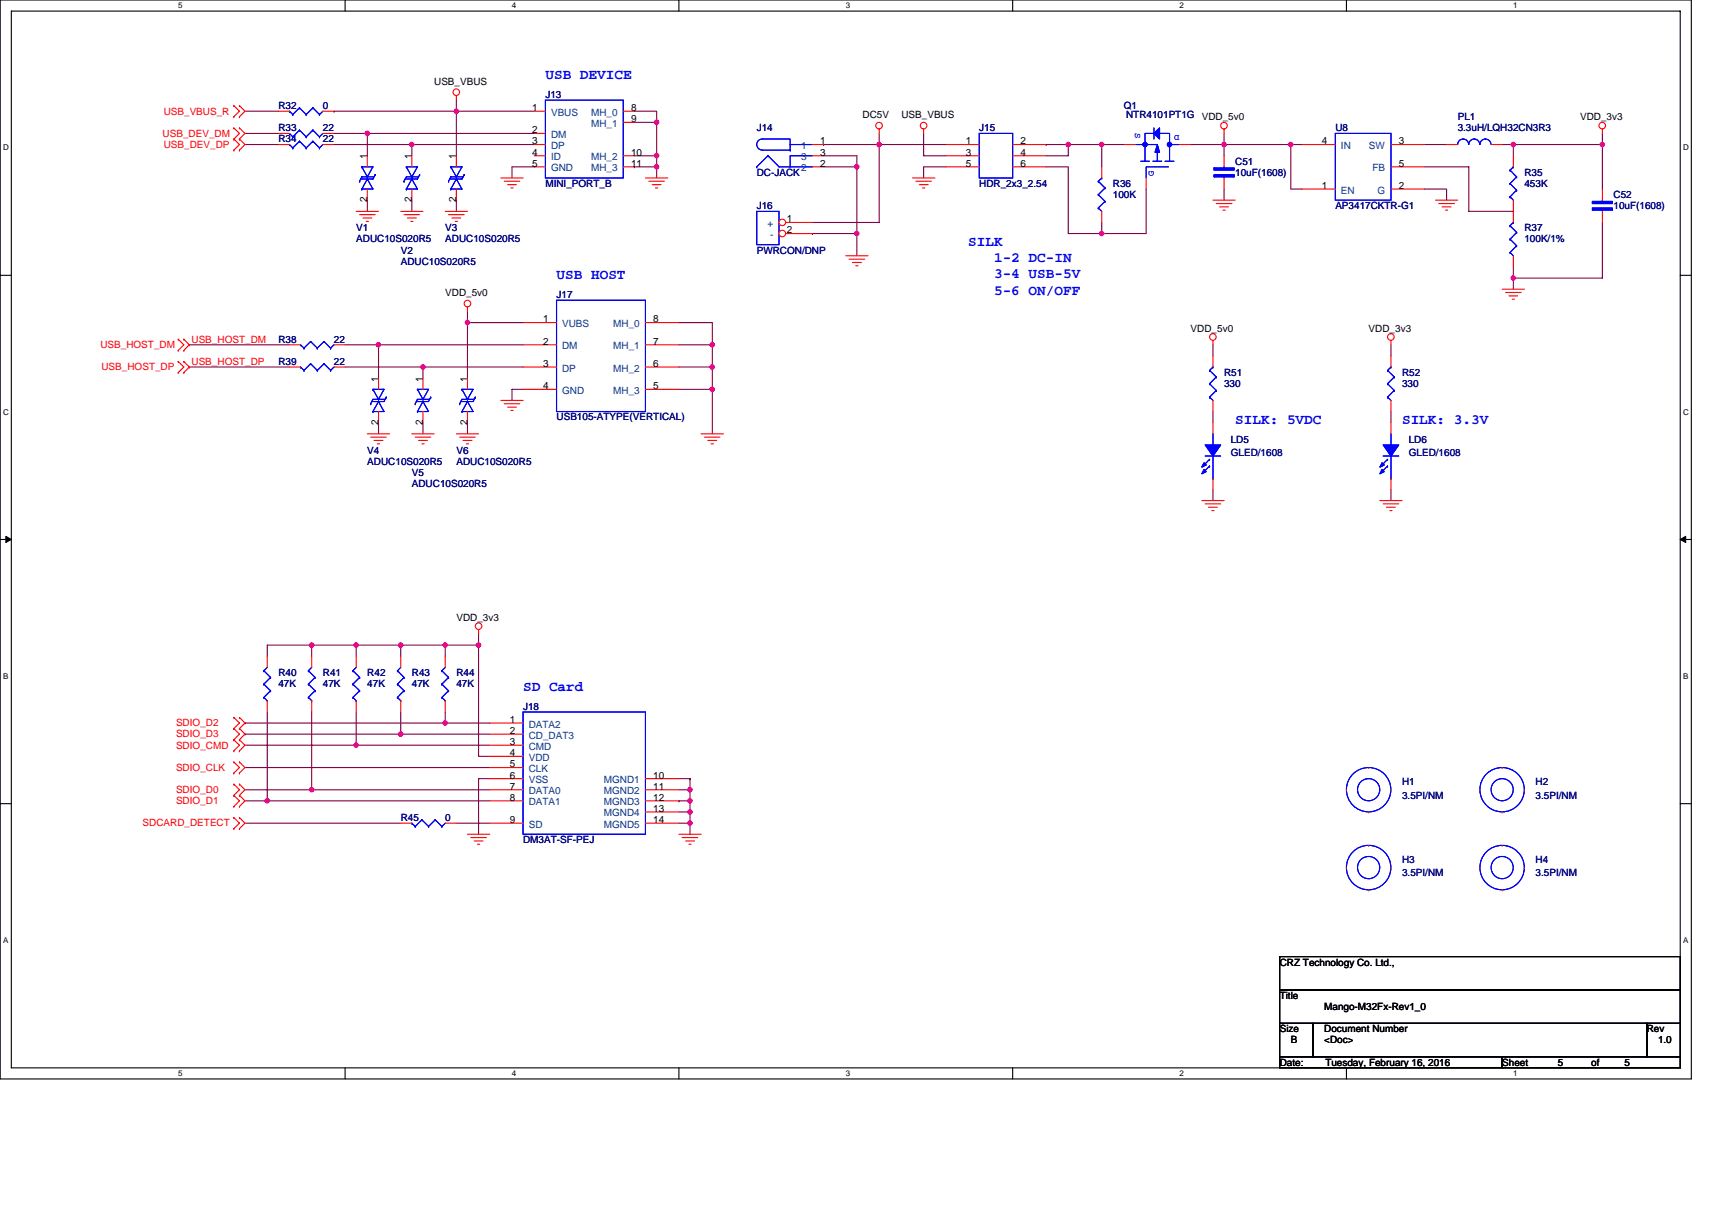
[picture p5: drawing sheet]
<svg xmlns="http://www.w3.org/2000/svg" width="297mm" height="210mm" viewBox="0 0 297 210" stroke-linecap="round" stroke-linejoin="round" font-family="sans-serif">
<path d="M0 0h293.5v187.2h-293.5zM2 1.9h289.5v183.4h-289.5z" fill="none" stroke="#000" stroke-width=".19"/>
<g fill="#fff">
<path d="M30.9 .2h.8v1.6h-.8z"/>
<path d="M30.9 185.5h.8v1.6h-.8z"/>
</g>
<path d="M59.9 0v1.9M59.9 185.3v1.9" fill="none" stroke="#000" stroke-width=".19"/>
<g fill="#fff">
<path d="M88.8 .2h.8v1.6h-.8z"/>
<path d="M88.8 185.5h.8v1.6h-.8z"/>
</g>
<path d="M117.8 0v1.9M117.8 185.3v1.9" fill="none" stroke="#000" stroke-width=".19"/>
<g fill="#fff">
<path d="M146.7 .2h.8v1.6h-.8z"/>
<path d="M146.7 185.5h.8v1.6h-.8z"/>
</g>
<path d="M175.7 0v1.9M175.7 185.3v1.9" fill="none" stroke="#000" stroke-width=".19"/>
<g fill="#fff">
<path d="M204.7 .2h.7v1.6h-.7z"/>
<path d="M204.7 185.5h.7v1.6h-.7z"/>
</g>
<path d="M233.6 0v1.9M233.6 185.3v1.9" fill="none" stroke="#000" stroke-width=".19"/>
<g fill="#fff">
<path d="M262.6 .2h.7v1.6h-.7z"/>
<path d="M262.6 185.5h.7v1.6h-.7z"/>
<path d="M.5 24.8h1v1.6h-1z"/>
<path d="M292 24.8h1v1.6h-1z"/>
<path d="M.5 70.7h1v1.5h-1z"/>
<path d="M292 70.7h1v1.5h-1z"/>
</g>
<path d="M0 47.8h2M291.5 47.8h2" fill="none" stroke="#000" stroke-width=".19"/>
<g fill="#fff">
<path d="M.5 116.5h.9v1.6h-.9z"/>
<path d="M292 116.5h.9v1.6h-.9z"/>
</g>
<path d="M0 93.6h2M291.5 93.6h2" fill="none" stroke="#000" stroke-width=".19"/>
<path d="M1 93.1l1 .5-1 .5zM291.5 93.6l1-.5v1z" fill="#000" stroke="#000" stroke-width=".17"/>
<g fill="#fff">
<path d="M.5 162.4h.9v1.5h-.9z"/>
<path d="M292 162.4h.9v1.5h-.9z"/>
</g>
<path d="M0 139.5h2M291.5 139.5h2M222 166h69.5v5.8h-69.5zM222 171.8h69.5v5.8h-69.5zM222 177.6h5.8v5.8h-5.8zM227.8 177.6h57.9v5.8h-57.9zM285.7 177.6h5.8v5.8h-5.8zM222 183.4h38.6v1.9h-38.6zM260.6 183.4h30.9v1.9h-30.9z" fill="none" stroke="#000" stroke-width=".19"/>
<g fill="none" stroke="#800040" stroke-width=".19">
<path d="M42.5 19.3h5.8M58 19.3h21.2v7.7M58 19.3h.1M79.2 17.4v1.9h13.5M110.1 19.3h3.8v1.9M42.5 25.1h5.8M42.5 23.2h5.8M58 23.2h5.7v3.8M58 25.1h13.5v1.9M63.7 23.2h.1M63.7 34.7v2M63.7 23.2h29"/>
<path d="M71.5 25.1h.1M71.5 34.7v2M71.5 25.1h21.2M79.2 34.7v2M92.7 29h-3.9v1.9M110.1 21.2h3.8M110.1 29h3.8v1.9M110.1 29h.1M110.1 27h3.8M113.9 21.2h.1M113.9 27v2M113.9 21.2v5.8"/>
<path d="M142.9 27h5.8v2M142.9 25.1h.1M142.9 25.1h9.6M142.9 29h5.8M148.7 29v11.5M148.7 29h.1M152.5 25.1h11.6M152.5 25.1v13.5h-11.6M152.5 23.2v1.9M160.2 23.2v3.8h3.9M164.1 29h-3.9v1.9M181.5 25.1h.1"/>
<path d="M181.5 29h3.9v11.5h5.8M181.5 25.1h3.9M185.4 25.1v1.9h-3.9M185.4 25.1h5.8M191.2 25.1h.1M191.2 25.1h3.8M191.2 38.6v1.9M191.2 25.1v3.9M198.9 32.8v7.7h-7.7M206.6 25.1h5.8M212.4 23.2v1.9M212.4 25.1v1.9"/>
<path d="M212.4 32.8v1.9M212.4 25.1h.1M212.4 25.1h11.6M224 25.1v7.7h1.9M224 25.1h1.9M247.1 29h7.7v7.7h7.8M247.1 32.8h3.9v1.9M247.1 25.1h3.9M260.6 25.1h2M262.6 25.1h.1M262.6 25.1h15.4M262.6 25.1v1.9"/>
<path d="M278 25.1h.1M278 38.6v9.7h-15.4M278 23.2v1.9M278 25.1v7.7M32.8 59.8h.1M32.8 59.8h17.4M59.9 59.8h5.8v5.8M65.7 59.8h.1M65.7 59.8h25.1M81.1 54v2M81.1 56h9.7M81.1 56h.1"/>
<path d="M81.1 56v9.6M117.8 56h5.8v3.8M117.8 59.8h5.8M123.6 59.8h.1M123.6 59.8v3.9M140.9 40.5h7.8v3.9M140.9 40.5h.1M191.2 40.5h.1M210.5 59.8v2M241.3 59.8v2M262.6 46.3v2M262.6 48.3h.1"/>
<path d="M262.6 48.3v1.9M32.8 63.7h.1M32.8 63.7h17.4M59.9 63.7h13.5v1.9M65.7 73.3v2M73.4 63.7h.1M73.4 73.3v2M73.4 63.7h17.4M81.1 73.3v2M90.8 67.6h-2v1.9M117.8 67.6h5.8M117.8 63.7h5.8"/>
<path d="M123.6 63.7v3.9M123.6 67.6h.1M123.6 67.6v7.7M210.5 71.4v1.9M241.3 71.4v1.9M210.5 84.9v2M241.3 84.9v2M54.1 112h-7.7v1.9M54.1 112h.1M54.1 112h7.7M54.1 112v1.9M61.8 112h.1"/>
<path d="M61.8 112h7.7M61.8 112v1.9M69.5 112h7.8M69.5 112h.1M69.5 112v1.9M77.3 112h.1M77.3 112h5.7M77.3 112v1.9M83 112h.1M83 112v19.3h2M83 110v2M42.5 133.2h42.5"/>
<path d="M42.5 125.5h.1M42.5 127.4h.1M42.5 129.3h19.3M42.5 137.1h11.6M42.5 139h3.9M42.5 125.5h34.8M42.5 127.4h27M46.4 139h.1M46.4 123.5v15.5M46.4 139h38.6M54.1 137.1h.1M54.1 123.5v13.6"/>
<path d="M54.1 137.1h30.9M61.8 129.3h.1M61.8 123.5v5.8M61.8 129.3h23.2M69.5 127.4h15.5M69.5 123.5v3.9M77.3 125.5h7.7M77.3 123.5v2M85 135.1h-2v9.7M117.8 135.1h1.9M117.8 139h.1M117.8 137.1h1.9"/>
<path d="M117.8 139h1.9M119.7 135.1h.1M119.7 139v1.9M119.7 137.1h.1M119.7 135.1v3.9M42.5 142.9h27M79.2 142.9h5.8M117.8 142.9h1.9M117.8 140.9h1.9M119.7 140.9h.1M119.7 142.9v1.9M119.7 140.9v2"/>
</g>
<g fill="#f0f" stroke="#f0f" stroke-width=".19">
<circle cx="63.7" cy="23.1" r=".38"/>
<circle cx="71.4" cy="25.1" r=".38"/>
<circle cx="113.9" cy="27" r=".38"/>
<circle cx="113.9" cy="21.2" r=".38"/>
<circle cx="113.9" cy="28.9" r=".38"/>
<circle cx="79.2" cy="19.3" r=".38"/>
<circle cx="73.4" cy="63.7" r=".38"/>
<circle cx="123.6" cy="63.7" r=".38"/>
<circle cx="123.6" cy="59.8" r=".38"/>
<circle cx="65.7" cy="59.8" r=".38"/>
<circle cx="81.1" cy="56" r=".38"/>
<circle cx="123.6" cy="67.6" r=".38"/>
<circle cx="119.7" cy="142.8" r=".38"/>
<circle cx="119.7" cy="140.9" r=".38"/>
<circle cx="83" cy="111.9" r=".38"/>
<circle cx="119.7" cy="137" r=".38"/>
<circle cx="119.7" cy="139" r=".38"/>
<circle cx="61.8" cy="129.3" r=".38"/>
<circle cx="54.1" cy="137" r=".38"/>
<circle cx="46.4" cy="139" r=".38"/>
<circle cx="77.2" cy="111.9" r=".38"/>
<circle cx="69.5" cy="111.9" r=".38"/>
<circle cx="61.8" cy="111.9" r=".38"/>
<circle cx="54.1" cy="111.9" r=".38"/>
<circle cx="77.2" cy="125.5" r=".38"/>
<circle cx="69.5" cy="127.4" r=".38"/>
<circle cx="148.7" cy="40.5" r=".38"/>
<circle cx="152.5" cy="25.1" r=".38"/>
<circle cx="262.6" cy="25.1" r=".38"/>
<circle cx="278" cy="25.1" r=".38"/>
<circle cx="262.6" cy="48.2" r=".38"/>
<circle cx="223.9" cy="25.1" r=".38"/>
<circle cx="212.4" cy="25.1" r=".38"/>
<circle cx="185.3" cy="25.1" r=".38"/>
<circle cx="148.7" cy="28.9" r=".38"/>
<circle cx="191.1" cy="25.1" r=".38"/>
<circle cx="191.1" cy="40.5" r=".38"/>
</g>
<g fill="none" stroke="#f00" stroke-width=".19">
<path d="M40.6 18.3h.1M40.6 18.3l.9 1-.9 1M41.5 18.3h.1M41.5 18.3l1 1-1 1M48.3 19.3h1.9M56 19.3h2M79.2 16.6v.8M40.6 24.1h.1M40.6 22.2h.1M40.6 20.3h.1M40.6 26.1h.1M40.6 22.2l.9 1-.9 .9"/>
<path d="M40.6 24.1l.9 1-.9 1M41.5 22.2h.1M41.5 24.1h.1M41.5 20.3h.1M41.5 26.1h.1M41.5 22.2l1 1-1 .9M41.5 24.1l1 1-1 1M48.3 25.1h1.9M56 25.1h2M61.8 36.7h3.9M62.4 37.3h2.7M63 37.8h1.5"/>
<path d="M63.5 38.4h.4M69.5 36.7h3.9M70.1 37.3h2.7M70.7 37.8h1.5M71.3 38.4h.3M71.5 27v2M71.5 32.8v1.9M77.3 36.7h3.8M77.8 37.3h2.7M78.4 37.8h1.5M79 38.4h.4M86.9 30.9h3.9"/>
<path d="M87.5 31.5h2.7M88.1 32h1.5M88.6 32.6h.4M112 30.9h3.9M112.6 31.5h2.7M113.2 32h1.5M113.7 32.6h.4M152.5 22.4v.8M158.3 30.9h3.9M158.9 31.5h2.7M159.5 32h1.5M160.1 32.6h.4"/>
<path d="M160.2 22.4v.8M210.5 34.7h3.8M211 35.3h2.7M211.6 35.9h1.5M212.2 36.5h.4M212.4 22.4v.8M249.1 34.7h3.8M249.6 35.3h2.7M250.2 35.9h1.6M250.8 36.5h.4M251 25.1h1.9M258.7 25.1h1.9"/>
<path d="M278 22.4v.8M30.9 58.9h.1M30.9 58.9l1 .9-1 1M31.9 58.9h.1M31.9 58.9l.9 .9-.9 1M81.1 53.3v.7M146.7 44.4h3.9M147.3 45h2.7M147.9 45.6h1.6M148.5 46.1h.4M210.5 59.1v.7M241.3 59.1v.7"/>
<path d="M260.6 50.2h3.9M261.2 50.8h2.7M261.8 51.4h1.5M262.4 51.9h.4M30.9 60.8h.1M30.9 64.7h.1M30.9 62.7h.1M30.9 62.7l1 1-1 1M31.9 60.8h.1M31.9 62.7h.1M31.9 64.7h.1M31.9 62.7l.9 1-.9 1"/>
<path d="M63.7 75.3h3.9M64.3 75.9h2.7M64.9 76.4h1.5M65.5 77h.4M71.5 75.3h3.8M72 75.9h2.7M72.6 76.4h1.6M73.2 77h.4M79.2 75.3h3.8M79.8 75.9h2.7M80.3 76.4h1.6M80.9 77h.4"/>
<path d="M81.1 65.6v2M81.1 71.4v1.9M86.9 69.5h3.9M87.5 70.1h2.7M88.1 70.7h1.5M88.6 71.2h.4M121.6 75.3h3.9M122.2 75.9h2.7M122.8 76.4h1.6M123.4 77h.4M241.3 61.8v1.9M241.3 69.5v1.9"/>
<path d="M208.5 86.9h3.9M209.1 87.4h2.7M209.7 88h1.5M210.2 88.6h.4M239.4 86.9h3.9M240 87.4h2.7M240.6 88h1.5M241.1 88.6h.4M46.4 113.9v1.9M54.1 113.9v1.9M69.5 113.9v1.9M83 109.3v.7"/>
<path d="M40.6 138h.1M40.6 136.1h.1M40.6 140h.1M40.6 126.4h.1M40.6 124.5h.1M40.6 128.4h.1M40.6 130.3h.1M40.6 134.2h.1M40.6 132.2h.1M40.6 136.1l.9 1-.9 .9M40.6 138l.9 1-.9 1M40.6 124.5l.9 1-.9 .9"/>
<path d="M40.6 126.4l.9 1-.9 1M40.6 128.4l.9 .9-.9 1M40.6 132.2l.9 1-.9 1M41.5 136.1h.1M41.5 138h.1M41.5 140h.1M41.5 124.5h.1M41.5 126.4h.1M41.5 128.4h.1M41.5 130.3h.1M41.5 132.2h.1M41.5 134.2h.1"/>
<path d="M41.5 136.1l1 1-1 .9M41.5 138l1 1-1 1M41.5 124.5l1 1-1 .9M41.5 126.4l1 1-1 1M41.5 128.4l1 .9-1 1M41.5 132.2l1 1-1 1M46.4 121.6v1.9M54.1 121.6v1.9M69.5 121.6v1.9M40.6 143.8h.1M40.6 141.9h.1M40.6 141.9l.9 1-.9 .9"/>
<path d="M41.5 141.9h.1M41.5 143.8h.1M41.5 141.9l1 1-1 .9M81.1 144.8h3.9M81.7 145.4h2.7M82.3 145.9h1.5M82.8 146.5h.4M117.8 144.8h3.8M118.4 145.4h2.7M119 145.9h1.5M119.5 146.5h.4M256.8 150.6h.1"/>
<path d="M260.6 146.7h.1M260.6 154.4h.1M264.5 150.6h.1"/>
<circle cx="79.2" cy="16" r=".57"/>
<circle cx="152.5" cy="21.8" r=".57"/>
<circle cx="160.3" cy="21.8" r=".57"/>
<circle cx="212.4" cy="21.8" r=".57"/>
<circle cx="278" cy="21.8" r=".57"/>
<circle cx="81.1" cy="52.7" r=".57"/>
<circle cx="210.4" cy="58.5" r=".57"/>
<circle cx="241.3" cy="58.5" r=".57"/>
<circle cx="83" cy="108.7" r=".57"/>
</g>
<g fill="none" stroke="#00f" stroke-width=".19">
<path d="M50.2 19.3h.1M50.2 19.3l.6 .6M50.8 19.9h.1M52 18.7h.1M52 18.7l1.1 1.2M52 18.7l-1.2 1.2M53.1 19.9h.1M54.3 18.7h.1M54.3 18.7l1.1 1.2M54.3 18.7l-1.2 1.2M55.4 19.9h.1M56 19.3l-.6 .6"/>
<path d="M50.2 25.1h.1M50.2 25.1l.6 .6M50.8 25.7h.1M52 24.5h.1M52 24.5l1.1 1.2M52 24.5l-1.2 1.2M53.1 25.7h.1M54.3 24.5h.1M54.3 24.5l1.1 1.2M54.3 24.5l-1.2 1.2M55.4 25.7h.1M56 25.1l-.6 .6"/>
<path d="M70.1 31.5h.1M70.5 29h1.9l-.9 1.7M70.5 32.8h.1M70.5 29h.1M70.5 29l1 1.7M71.5 31.1l.9 1.7h-1.9M71.5 31.1h.1M71.5 30.7h.1M71.5 31.1l-1 1.7M72.6 30.7h-2.1l-.4 .8M72.8 30.3l-.4 .8h-2.1M72.8 30.3h.1"/>
<path d="M131.3 36.7h3.9v5.8h-3.9zM252.9 25.1a.96 .96 0 0 1 1-1 .96 .96 0 0 1 .9 1 .95 .95 0 0 1 1-1 .95 .95 0 0 1 .9 1M256.8 25.1a.96 .96 0 0 1 .9-1 .96 .96 0 0 1 1 1M79.8 70.1h.1M80.2 67.6h1.9l-1 1.7M80.2 71.4h.1M80.2 67.6h.1M80.2 67.6l.9 1.7M81.1 69.7l1 1.7h-1.9M81.1 69.7h.1M81.1 69.3h.1M81.1 69.7l-.9 1.7"/>
<path d="M82.3 69.3h-2.1l-.4 .8M82.5 68.9l-.4 .8h-2.2M82.5 68.9h.1M240.7 68.9h.1M240.7 66.6h.1M240.7 64.3h.1M240.7 68.9l.6 .6M240.7 66.6l1.2 1.2M240.7 64.3l1.2 1.1M241.3 63.7h.1M241.3 63.7l-.6 .6M241.9 67.8h.1"/>
<path d="M241.9 65.4h.1M241.9 67.8l-1.2 1.1M241.9 65.4l-1.2 1.2M45.8 116.4h.1M45.8 118.7h.1M45.8 116.4l1.1 1.2M45.8 118.7l1.1 1.2M46.4 115.8l-.6 .6M46.9 117.6h.1M46.9 119.9h.1M46.9 117.6l-1.1 1.1M46.9 119.9l-1.1 1.1"/>
<path d="M53.5 116.4h.1M53.5 118.7h.1M53.5 116.4l1.2 1.2M53.5 118.7l1.2 1.2M54.1 115.8l-.6 .6M54.7 117.6h.1M54.7 119.9h.1M54.7 117.6l-1.2 1.1M54.7 119.9l-1.2 1.1M69 116.4h.1M69 118.7h.1M69 116.4l1.1 1.2"/>
<path d="M69 118.7l1.1 1.2M69.5 115.8l-.5 .6M70.1 117.6h.1M70.1 119.9h.1M70.1 117.6l-1.1 1.1M70.1 119.9l-1.1 1.1M45.8 121h.1M45.8 121l.6 .6M46.4 121.6h.1M53.5 121h.1M53.5 121l.6 .6M54.1 121.6h.1"/>
<path d="M69 121h.1M69 121l.5 .6M69.5 121.6h.1"/>
<circle cx="260.6" cy="150.6" r="3.9"/>
<circle cx="260.6" cy="150.6" r="1.92"/>
</g>
<circle cx="135.7" cy="38.6" r=".57" fill="#fff" stroke="#f00" stroke-width=".19"/>
<path d="M136.3 38.6h4.6" fill="none" stroke="#f00" stroke-width=".19"/>
<circle cx="135.7" cy="40.5" r=".57" fill="#fff" stroke="#f00" stroke-width=".19"/>
<g fill="none" stroke="#f00" stroke-width=".19">
<path d="M92.7 19.3h1.9M108.1 19.3h2M48.3 23.2h1.9M56 23.2h2M63.7 27v2M63.7 32.8v1.9M79.2 27v2M79.2 32.8v1.9M92.7 25.1h1.9M92.7 27h1.9M92.7 29h1.9M92.7 23.2h1.9"/>
<path d="M108.1 27h2M108.1 29h2M108.1 21.2h2M140.9 25.1h2M140.9 27h2M140.9 29h2M164.1 25.1h5.8M164.1 27h5.8M164.1 29h5.8M175.7 25.1h5.8M175.7 27h5.8M175.7 29h5.8"/>
<path d="M191.2 29v1.9M191.2 36.7v1.9M195 25.1h1.9M198.9 30.9v1.9M204.7 25.1h1.9M212.4 27v2M212.4 30.9v1.9M225.9 25.1h5.8M225.9 32.8h5.8M241.3 25.1h5.8M241.3 29h5.8M241.3 32.8h5.8"/>
<path d="M262.6 27v2M262.6 34.7v3.9M278 32.8v1.9M278 36.7v1.9M50.2 59.8h2M58 59.8h1.9M90.8 56h5.8M90.8 59.8h5.8M112 56h5.8M112 59.8h5.8M136.3 40.5h4.6M262.6 44.4v1.9"/>
<path d="M50.2 63.7h2M58 63.7h1.9M65.7 65.6v2M65.7 71.4v1.9M73.4 65.6v2M73.4 71.4v1.9M90.8 63.7h5.8M90.8 67.6h5.8M112 63.7h5.8M112 67.6h5.8M210.5 61.8v1.9M210.5 69.5v1.9"/>
<path d="M210.5 73.3v2M241.3 73.3v2M210.5 83v1.9M241.3 83v1.9M61.8 113.9v1.9M77.3 113.9v1.9M61.8 121.6v1.9M77.3 121.6v1.9M85 127.4h5.8M85 129.3h5.8M85 125.5h5.8M85 133.2h5.8"/>
<path d="M85 139h5.8M85 137.1h5.8M85 135.1h5.8M85 131.3h5.8M112 139h5.8M112 137.1h5.8M112 135.1h5.8M233.6 137.1h.1M237.5 133.2h.1M241.3 137.1h.1M256.8 137.1h.1M260.6 133.2h.1"/>
<path d="M264.5 137.1h.1M69.5 142.9h2M77.3 142.9h1.9M85 142.9h5.8M112 142.9h5.8M112 140.9h5.8M233.6 150.6h.1M237.5 140.9h.1M237.5 146.7h.1M237.5 154.4h.1M241.3 150.6h.1M260.6 140.9h.1"/>
</g>
<g fill="none" stroke="#00f" stroke-width=".19">
<path d="M94.6 17.4h13.5v13.5h-13.5zM50.2 23.2h.1M50.2 23.2l.6 .5M50.8 23.7h.1M52 22.6h.1M52 22.6l1.1 1.1M52 22.6l-1.2 1.1M53.1 23.7h.1M54.3 22.6h.1M54.3 22.6l1.1 1.1M54.3 22.6l-1.2 1.1M55.4 23.7h.1"/>
<path d="M56 23.2l-.6 .5M62.4 31.5h.1M62.8 29h1.9l-1 1.7M62.8 32.8h.1M62.8 29h.1M62.8 29l.9 1.7M63.7 31.1l1 1.7h-1.9M63.7 31.1h.1M63.7 30.7h.1M63.7 31.1l-.9 1.7M64.9 30.7h-2.1l-.4 .8M65.1 30.3l-.4 .8h-2.1"/>
<path d="M65.1 30.3h.1M77.8 31.5h.1M78.2 29h2l-1 1.7M78.2 32.8h.1M78.2 29h.1M78.2 29l1 1.7M79.2 31.1l1 1.7h-2M79.2 31.1h.1M79.2 30.7h.1M79.2 31.1l-1 1.7M80.3 30.7h-2.1l-.4 .8M80.5 30.3l-.3 .8h-2.2"/>
<path d="M80.5 30.3h.1M131.3 29h.1M132.2 26a.95 .95 0 0 1-.9-.9 .95 .95 0 0 1 .9-1h4.9v2M132.3 26.1h4.8M133.2 27l2 2h5.7M133.2 27h.1M133.2 27l-1.9 2M137.1 25.1h3.8M137.1 26.1h.1M140.9 27h-3.8v2M169.9 23.2h5.8v7.7h-5.8zM190.6 36.1h.1"/>
<path d="M190.6 33.8h.1M190.6 31.5h.1M190.6 36.1l.6 .6M190.6 33.8l1.1 1.1M190.6 31.5l1.1 1.1M191.2 30.9h.1M191.2 30.9l-.6 .6M191.7 34.9h.1M191.7 32.6h.1M191.7 34.9l-1.1 1.2M191.7 32.6l-1.1 1.2M196.9 25.1h3.9"/>
<path d="M197.9 28h1.5M200 28h1.6M200.2 23.2h-1.5v4.8M200.2 22.2v1.9M200.8 26.1h.1M200.8 26.1v1.9M201.2 23.2h1.7v4.8M202.1 28h1.6M202.7 29h-3.8v1.9M202.9 25.1h1.8M210.6 29.1h3.5v.4h-3.5zM210.6 30.3h3.5v.4h-3.5z"/>
<path d="M210.6 29.3h3.5M210.6 30.5h3.5M212.4 30.7v.2M212.4 29v.1M214.1 30.5h.1M231.7 23.2h9.6v11.5h-9.6zM262 39.2h.1M262 34.2h.1M262 31.9h.1M262 29.5h.1M262 39.2l1.1 1.1M262 34.2l.6 .5"/>
<path d="M262 31.9l1.1 1.1M262 29.5l1.1 1.2M262.6 38.6h.1M262.6 29h.1M262.6 38.6l-.6 .6M262.6 29l-.6 .5M263.1 33h.1M263.1 30.7h.1M263.1 33l-1.1 1.2M263.1 30.7l-1.1 1.2M276.3 34.9h3.5v.4h-3.5zM276.3 36.1h3.5v.4h-3.5z"/>
<path d="M276.3 35.1h3.5M276.3 36.3h3.5M278 36.5v.2M278 34.7v.2M279.8 36.3h.1M52.2 59.8h.1M52.2 59.8l.5 .6M53.9 59.3h.1M53.9 59.3l1.2 1.1M53.9 59.3l-1.2 1.1M56.2 59.3h.1M56.2 59.3l1.2 1.1"/>
<path d="M56.2 59.3l-1.1 1.1M58 59.8l-.6 .6M96.6 52.1h15.4v19.3h-15.4zM262 43.8h.1M262 41.5h.1M262 43.8l.6 .6M262 41.5l1.1 1.2M263.1 42.7h.1M263.1 40.3h.1M263.1 42.7l-1.1 1.1M263.1 40.3l-1.1 1.2M52.2 63.7h.1"/>
<path d="M52.2 63.7l.5 .6M52.7 64.3h.1M52.7 60.4h.1M53.9 63.1h.1M53.9 63.1l1.2 1.2M53.9 63.1l-1.2 1.2M55.1 64.3h.1M55.1 60.4h.1M56.2 63.1h.1M56.2 63.1l1.2 1.2M56.2 63.1l-1.1 1.2M57.4 64.3h.1"/>
<path d="M57.4 60.4h.1M58 63.7l-.6 .6M64.3 70.1h.1M64.7 67.6h1.9l-.9 1.7M64.7 71.4h.1M64.7 67.6h.1M64.7 67.6l1 1.7M65.7 69.7l.9 1.7h-1.9M65.7 69.7h.1M65.7 69.3h.1M65.7 69.7l-1 1.7M66.8 69.3h-2.1l-.4 .8"/>
<path d="M67 68.9l-.4 .8h-2.1M67 68.9h.1M72 70.1h.1M72.4 67.6h2l-1 1.7M72.4 71.4h.1M72.4 67.6h.1M72.4 67.6l1 1.7M73.4 69.7l1 1.7h-2M73.4 69.7h.1M73.4 69.3h.1M73.4 69.7l-1 1.7M74.5 69.3h-2.1l-.4 .8"/>
<path d="M74.7 68.9l-.3 .8h-2.2M74.7 68.9h.1M209.1 79.1h2.7M209.9 68.9h.1M209.9 66.6h.1M209.9 64.3h.1M209.9 79.7h.1M209.9 68.9l.6 .6M209.9 66.6l1.1 1.2M209.9 64.3l1.1 1.1M209.9 79.7l-1.2 1.2M210.5 63.7h.1"/>
<path d="M210.5 75.3v1.9M210.5 63.7l-.6 .6M210.5 79.1v3.9M211 67.8h.1M211 65.4h.1M211 67.8l-1.1 1.1M211 65.4l-1.1 1.2M240 79.1h2.7M240.7 79.7h.1M240.7 79.7l-1.1 1.2M241.3 75.3v1.9M241.3 79.1v3.9"/>
<path d="M209.9 80.9h.1M209.9 80.9l-1.2 1.1M210.5 83h.1M240.7 80.9h.1M240.7 80.9l-1.1 1.1M241.3 83h.1M61.2 116.4h.1M61.2 118.7h.1M61.2 116.4l1.2 1.2M61.2 118.7l1.2 1.2M61.8 115.8l-.6 .6M62.4 117.6h.1"/>
<path d="M62.4 119.9h.1M62.4 117.6l-1.2 1.1M62.4 119.9l-1.2 1.1M76.7 116.4h.1M76.7 118.7h.1M76.7 116.4l1.1 1.2M76.7 118.7l1.1 1.2M77.3 115.8l-.6 .6M77.8 117.6h.1M77.8 119.9h.1M77.8 117.6l-1.1 1.1M77.8 119.9l-1.1 1.1"/>
<path d="M61.2 121h.1M61.2 121l.6 .6M61.8 121.6h.1M76.7 121h.1M76.7 121l.6 .6M77.3 121.6h.1M90.8 123.5h21.2v21.3h-21.2zM71.5 142.9h.1M71.5 142.9l.5 .5M72 143.4h.1M73.2 142.3h.1M73.2 142.3l1.2 1.1"/>
<path d="M73.2 142.3l-1.2 1.1M74.4 143.4h.1M75.5 142.3h.1M75.5 142.3l1.2 1.1M75.5 142.3l-1.1 1.1M76.7 143.4h.1M77.3 142.9l-.6 .5"/>
<circle cx="237.5" cy="137" r="1.92"/>
<circle cx="237.5" cy="137" r="3.8"/>
<circle cx="260.6" cy="137" r="3.8"/>
<circle cx="260.6" cy="137" r="1.92"/>
<circle cx="237.5" cy="150.6" r="1.93"/>
<circle cx="237.5" cy="150.6" r="3.9"/>
</g>
<g fill="#00f" stroke="#00f" stroke-width=".19">
<path d="M200.2 23.2l1-1v1.9z" fill-rule="evenodd"/>
<path d="M200.8 25.1l.4 1.3h-.8z" fill-rule="evenodd"/>
<path d="M200.2 23.2l1-1v1.9z" fill-rule="evenodd"/>
<path d="M200.8 25.1l.4 1.3h-.8z" fill-rule="evenodd"/>
<path d="M240 77.2h2.7l-1.4 1.9z" fill-rule="evenodd"/>
<path d="M239.8 81.4l.4 .5-.8 .3z" fill-rule="evenodd"/>
<path d="M239.8 80.3l.4 .4-.8 .4z" fill-rule="evenodd"/>
<path d="M240 77.2h2.7l-1.4 1.9z" fill-rule="evenodd"/>
<path d="M239.8 81.4l.4 .5-.8 .3z" fill-rule="evenodd"/>
<path d="M239.8 80.3l.4 .4-.8 .4z" fill-rule="evenodd"/>
<path d="M209.1 77.2h2.7l-1.3 1.9z" fill-rule="evenodd"/>
<path d="M208.9 81.4l.4 .5-.8 .3z" fill-rule="evenodd"/>
<path d="M208.9 80.3l.4 .4-.8 .4z" fill-rule="evenodd"/>
<path d="M209.1 77.2h2.7l-1.3 1.9z" fill-rule="evenodd"/>
<path d="M208.9 81.4l.4 .5-.8 .3z" fill-rule="evenodd"/>
<path d="M208.9 80.3l.4 .4-.8 .4z" fill-rule="evenodd"/>
<circle cx="202.9" cy="25.1" r=".38"/>
<circle cx="198.7" cy="25.1" r=".38"/>
</g>
<g fill="#f0f" stroke="#f0f" stroke-width=".19">
<circle cx="63.7" cy="23.1" r=".38"/>
<circle cx="71.4" cy="25.1" r=".38"/>
<circle cx="113.9" cy="27" r=".38"/>
<circle cx="113.9" cy="21.2" r=".38"/>
<circle cx="113.9" cy="28.9" r=".38"/>
<circle cx="79.2" cy="19.3" r=".38"/>
<circle cx="73.4" cy="63.7" r=".38"/>
<circle cx="123.6" cy="63.7" r=".38"/>
<circle cx="123.6" cy="59.8" r=".38"/>
<circle cx="65.7" cy="59.8" r=".38"/>
<circle cx="81.1" cy="56" r=".38"/>
<circle cx="123.6" cy="67.6" r=".38"/>
<circle cx="119.7" cy="142.8" r=".38"/>
<circle cx="119.7" cy="140.9" r=".38"/>
<circle cx="83" cy="111.9" r=".38"/>
<circle cx="119.7" cy="137" r=".38"/>
<circle cx="119.7" cy="139" r=".38"/>
<circle cx="61.8" cy="129.3" r=".38"/>
<circle cx="54.1" cy="137" r=".38"/>
<circle cx="46.4" cy="139" r=".38"/>
<circle cx="77.2" cy="111.9" r=".38"/>
<circle cx="69.5" cy="111.9" r=".38"/>
<circle cx="61.8" cy="111.9" r=".38"/>
<circle cx="54.1" cy="111.9" r=".38"/>
<circle cx="77.2" cy="125.5" r=".38"/>
<circle cx="69.5" cy="127.4" r=".38"/>
<circle cx="148.7" cy="40.5" r=".38"/>
<circle cx="152.5" cy="25.1" r=".38"/>
<circle cx="262.6" cy="25.1" r=".38"/>
<circle cx="278" cy="25.1" r=".38"/>
<circle cx="262.6" cy="48.2" r=".38"/>
<circle cx="223.9" cy="25.1" r=".38"/>
<circle cx="212.4" cy="25.1" r=".38"/>
<circle cx="185.3" cy="25.1" r=".38"/>
<circle cx="148.7" cy="28.9" r=".38"/>
<circle cx="191.1" cy="25.1" r=".38"/>
<circle cx="191.1" cy="40.5" r=".38"/>
</g>
<g font-size="2.5" fill="#00f">
<text x="94.6" y="13.7">USB DEVICE</text>
<text x="168" y="42.6">SILK</text>
<text x="172.5" y="45.5">1-2 DC-IN</text>
<text x="96.6" y="48.4">USB HOST</text>
<text x="172.5" y="48.3">3-4 USB-5V</text>
<text x="172.5" y="51.1">5-6 ON/OFF</text>
<text x="214.3" y="73.5">SILK: 5VDC</text>
<text x="243.3" y="73.5">SILK: 3.3V</text>
<text x="90.8" y="119.8">SD Card</text>
</g>
<g font-size="1.7">
<text x="75.3" y="14.7">USB_VBUS</text>
<text x="92.3" y="19.3">1</text>
<text x="92.3" y="23.1">2</text>
<text x="109.5" y="19.3">8</text>
<text x="109.5" y="21.2">9</text>
<text x="149.6" y="20.5">DC5V</text>
<text x="156.4" y="20.5">USB_VBUS</text>
<text x="208.5" y="20.8">VDD_5v0</text>
<text x="274.1" y="20.8">VDD_3v3</text>
<text x="63.7" y="27.6" transform="rotate(-90 63.7 27.6)">1</text>
<text x="71.4" y="27.6" transform="rotate(-90 71.4 27.6)">1</text>
<text x="79.2" y="27.6" transform="rotate(-90 79.2 27.6)">1</text>
<text x="92.3" y="25.1">3</text>
<text x="92.3" y="27">4</text>
<text x="92.3" y="28.9">5</text>
<text x="109.5" y="27">10</text>
<text x="109.5" y="28.9">11</text>
<text x="142.3" y="27">3</text>
<text x="142.3" y="28.9">2</text>
<text x="142.3" y="25.1">1</text>
<text x="167.6" y="25.1">1</text>
<text x="167.6" y="27">3</text>
<text x="167.6" y="28.9">5</text>
<text x="177.1" y="25.1">2</text>
<text x="177.1" y="27">4</text>
<text x="177.1" y="28.9">6</text>
<text x="229.4" y="25.1">4</text>
<text x="242.7" y="28.9">5</text>
<text x="242.7" y="25.1">3</text>
<text x="63.7" y="35.1" transform="rotate(-90 63.7 35.1)">2</text>
<text x="71.4" y="35.1" transform="rotate(-90 71.4 35.1)">2</text>
<text x="79.2" y="35.1" transform="rotate(-90 79.2 35.1)">2</text>
<text x="229.4" y="32.8">1</text>
<text x="242.7" y="32.8">2</text>
<text x="136.5" y="40.5">2</text>
<text x="136.5" y="38.6">1</text>
<text x="77.3" y="51.4">VDD_5v0</text>
<text x="94.2" y="56">1</text>
<text x="94.2" y="59.8">2</text>
<text x="113.3" y="59.8">7</text>
<text x="113.3" y="56">8</text>
<text x="206.6" y="57.5">VDD_5v0</text>
<text x="237.5" y="57.5">VDD_3v3</text>
<text x="94.2" y="63.7">3</text>
<text x="113.3" y="63.7">6</text>
<text x="65.7" y="66.2" transform="rotate(-90 65.7 66.2)">1</text>
<text x="73.4" y="66.2" transform="rotate(-90 73.4 66.2)">1</text>
<text x="81.1" y="66.2" transform="rotate(-90 81.1 66.2)">1</text>
<text x="94.2" y="67.5">4</text>
<text x="113.3" y="67.5">5</text>
<text x="65.7" y="73.7" transform="rotate(-90 65.7 73.7)">2</text>
<text x="73.4" y="73.7" transform="rotate(-90 73.4 73.7)">2</text>
<text x="81.1" y="73.7" transform="rotate(-90 81.1 73.7)">2</text>
<text x="79.2" y="107.7">VDD_3v3</text>
<text x="88.4" y="125.5">1</text>
<text x="88.4" y="127.4">2</text>
<text x="88.4" y="129.3">3</text>
<text x="88.4" y="131.2">4</text>
<text x="88.4" y="133.2">5</text>
<text x="88.4" y="137">7</text>
<text x="88.4" y="135.1">6</text>
<text x="113.3" y="135.1">10</text>
<text x="113.3" y="137">11</text>
<text x="88.4" y="139">8</text>
<text x="88.4" y="142.8">9</text>
<text x="113.3" y="139">12</text>
<text x="113.3" y="140.9">13</text>
<text x="113.3" y="142.8">14</text>
<text x="222" y="167.6">CRZ Technology Co. Ltd.,</text>
<text x="222" y="173.4">Title</text>
<text x="222" y="179.1">Size</text>
<text x="229.8" y="179.1">Document Number</text>
<text x="229.8" y="175.3">Mango-M32Fx-Rev1_0</text>
<text x="285.7" y="179.1">Rev</text>
<text x="222" y="184.9">Date:</text>
<text x="224" y="181.1">B</text>
<text x="229.8" y="181.1">&lt;Doc&gt;</text>
<text x="230" y="184.9">Tuesday, February 16, 2016</text>
<text x="260.6" y="184.9">Sheet</text>
<text x="270.3" y="184.9">5</text>
<text x="276.1" y="184.9">of</text>
<text x="281.9" y="184.9">5</text>
<text x="287.7" y="181.1">1.0</text>
</g>
<g font-size="1.7" fill="#000080">
<text x="94.6" y="17">J13</text>
<text x="48.3" y="18.9">R32</text>
<text x="48.3" y="22.8">R33</text>
<text x="56" y="18.9">0</text>
<text x="56" y="22.8">22</text>
<text x="131.3" y="22.8">J14</text>
<text x="169.9" y="22.8">J15</text>
<text x="195" y="18.9">Q1</text>
<text x="195.4" y="20.5">NTR4101PT1G</text>
<text x="231.7" y="22.8">U8</text>
<text x="252.9" y="20.8">PL1</text>
<text x="252.9" y="22.8">3.3uH/LQH32CN3R3</text>
<text x="48.3" y="24.7">R34</text>
<text x="56" y="24.7">22</text>
<text x="214.3" y="28.6">C51</text>
<text x="94.6" y="32.4">MINI_PORT_B</text>
<text x="131.3" y="30.5">DC-JACK</text>
<text x="169.9" y="32.4">HDR_2x3_2.54</text>
<text x="193.1" y="32.4">R36</text>
<text x="193.1" y="34.4">100K</text>
<text x="214.3" y="30.5">10uF(1608)</text>
<text x="264.5" y="30.5">R35</text>
<text x="264.5" y="32.4">453K</text>
<text x="279.9" y="34.4">C52</text>
<text x="61.8" y="40.2">V1</text>
<text x="77.3" y="40.2">V3</text>
<text x="131.3" y="36.3">J16</text>
<text x="231.7" y="36.3">AP3417CKTR-G1</text>
<text x="264.5" y="40.2">R37</text>
<text x="279.9" y="36.3">10uF(1608)</text>
<text x="61.8" y="42.1">ADUC10S020R5</text>
<text x="69.5" y="44">V2</text>
<text x="69.5" y="45.9">ADUC10S020R5</text>
<text x="77.3" y="42.1">ADUC10S020R5</text>
<text x="131.3" y="44">PWRCON/DNP</text>
<text x="264.5" y="42.1">100K/1%</text>
<text x="96.6" y="51.7">J17</text>
<text x="48.3" y="59.5">R38</text>
<text x="58" y="59.5">22</text>
<text x="48.3" y="63.3">R39</text>
<text x="58" y="63.3">22</text>
<text x="212.4" y="65.2">R51</text>
<text x="243.3" y="65.2">R52</text>
<text x="212.4" y="67.2">330</text>
<text x="243.3" y="67.2">330</text>
<text x="96.6" y="73">USB105-ATYPE(VERTICAL)</text>
<text x="213.5" y="76.8">LD5</text>
<text x="244.4" y="76.8">LD6</text>
<text x="63.7" y="78.8">V4</text>
<text x="63.7" y="80.7">ADUC10S020R5</text>
<text x="71.5" y="82.6">V5</text>
<text x="79.2" y="78.8">V6</text>
<text x="79.2" y="80.7">ADUC10S020R5</text>
<text x="213.5" y="79.1">GLED/1608</text>
<text x="244.4" y="79.1">GLED/1608</text>
<text x="71.5" y="84.5">ADUC10S020R5</text>
<text x="48.3" y="117.4">R40</text>
<text x="48.3" y="119.3">47K</text>
<text x="56" y="117.4">R41</text>
<text x="56" y="119.3">47K</text>
<text x="63.7" y="117.4">R42</text>
<text x="63.7" y="119.3">47K</text>
<text x="71.5" y="117.4">R43</text>
<text x="71.5" y="119.3">47K</text>
<text x="79.2" y="117.4">R44</text>
<text x="79.2" y="119.3">47K</text>
<text x="90.8" y="123.1">J18</text>
<text x="243.3" y="136.3">H1</text>
<text x="266.4" y="136.3">H2</text>
<text x="69.5" y="142.5">R45</text>
<text x="77.3" y="142.5">0</text>
<text x="243.3" y="138.6">3.5PI/NM</text>
<text x="266.4" y="138.6">3.5PI/NM</text>
<text x="90.8" y="146.3">DM3AT-SF-PEJ</text>
<text x="243.3" y="149.8">H3</text>
<text x="266.4" y="149.8">H4</text>
<text x="243.3" y="152.1">3.5PI/NM</text>
<text x="266.4" y="152.1">3.5PI/NM</text>
</g>
<g font-size="1.7" fill="#f00">
<text x="28.2" y="23.7">USB_DEV_DM</text>
<text x="28.4" y="19.9">USB_VBUS_R</text>
<text x="28.4" y="25.7">USB_DEV_DP</text>
<text x="33.2" y="59.5">USB_HOST_DM</text>
<text x="17.4" y="60.4">USB_HOST_DM</text>
<text x="17.6" y="64.3">USB_HOST_DP</text>
<text x="33.2" y="63.3">USB_HOST_DP</text>
<text x="30.5" y="126">SDIO_D2</text>
<text x="30.5" y="128">SDIO_D3</text>
<text x="30.5" y="129.9">SDIO_CMD</text>
<text x="30.5" y="137.6">SDIO_D0</text>
<text x="30.5" y="133.8">SDIO_CLK</text>
<text x="24.7" y="143.4">SDCARD_DETECT</text>
<text x="30.5" y="139.6">SDIO_D1</text>
</g>
<g font-size="1.7" fill="#004080">
<text x="95.6" y="20.1">VBUS</text>
<text x="95.6" y="23.9">DM</text>
<text x="102.5" y="20.1">MH_0</text>
<text x="102.5" y="22">MH_1</text>
<text x="95.6" y="25.9">DP</text>
<text x="95.6" y="27.8">ID</text>
<text x="95.6" y="29.7">GND</text>
<text x="102.5" y="27.8">MH_2</text>
<text x="102.5" y="29.7">MH_3</text>
<text x="139" y="27.8">3</text>
<text x="139" y="29.7">2</text>
<text x="139" y="25.9">1</text>
<text x="232.7" y="25.9">IN</text>
<text x="237.5" y="25.9">SW</text>
<text x="238.1" y="29.7">FB</text>
<text x="232.7" y="33.6">EN</text>
<text x="239" y="33.6">G</text>
<text x="133.2" y="39.4">+</text>
<text x="133.6" y="41.3">-</text>
<text x="97.5" y="56.8">VUBS</text>
<text x="106.4" y="56.8">MH_0</text>
<text x="97.5" y="60.6">DM</text>
<text x="97.5" y="64.5">DP</text>
<text x="106.4" y="64.5">MH_2</text>
<text x="106.4" y="60.6">MH_1</text>
<text x="97.5" y="68.3">GND</text>
<text x="106.4" y="68.3">MH_3</text>
<text x="91.7" y="128.2">CD_DAT3</text>
<text x="91.7" y="130.1">CMD</text>
<text x="91.7" y="126.3">DATA2</text>
<text x="91.7" y="134">CLK</text>
<text x="91.7" y="137.8">DATA0</text>
<text x="91.7" y="135.9">VSS</text>
<text x="91.7" y="132">VDD</text>
<text x="104.8" y="135.9">MGND1</text>
<text x="104.8" y="137.8">MGND2</text>
<text x="91.7" y="139.8">DATA1</text>
<text x="91.7" y="143.6">SD</text>
<text x="104.8" y="139.8">MGND3</text>
<text x="104.8" y="141.7">MGND4</text>
<text x="104.8" y="143.6">MGND5</text>
</g>
<g font-size="1.5" fill="#00f">
<text x="197" y="23.2" transform="rotate(90 197 23.2)">S</text>
<text x="204.7" y="23.4" transform="rotate(180 204.7 23.4)">D</text>
<text x="200.2" y="30.5" transform="rotate(-90 200.2 30.5)">G</text>
</g>
<g font-size="1.4">
<text x="30.9" y="1.5">5</text>
<text x="88.8" y="1.5">4</text>
<text x="146.7" y="1.5">3</text>
<text x="204.7" y="1.5">2</text>
<text x="262.6" y="1.5">1</text>
<text x=".5" y="26.1">D</text>
<text x="292" y="26.1">D</text>
<text x=".5" y="71.9">C</text>
<text x="292" y="71.9">C</text>
<text x=".5" y="117.8">B</text>
<text x="292" y="117.8">B</text>
<text x=".5" y="163.6">A</text>
<text x="292" y="163.6">A</text>
<text x="30.9" y="186.8">5</text>
<text x="88.8" y="186.8">4</text>
<text x="146.7" y="186.8">3</text>
<text x="204.7" y="186.8">2</text>
<text x="262.6" y="186.8">1</text>
</g>
</svg>
